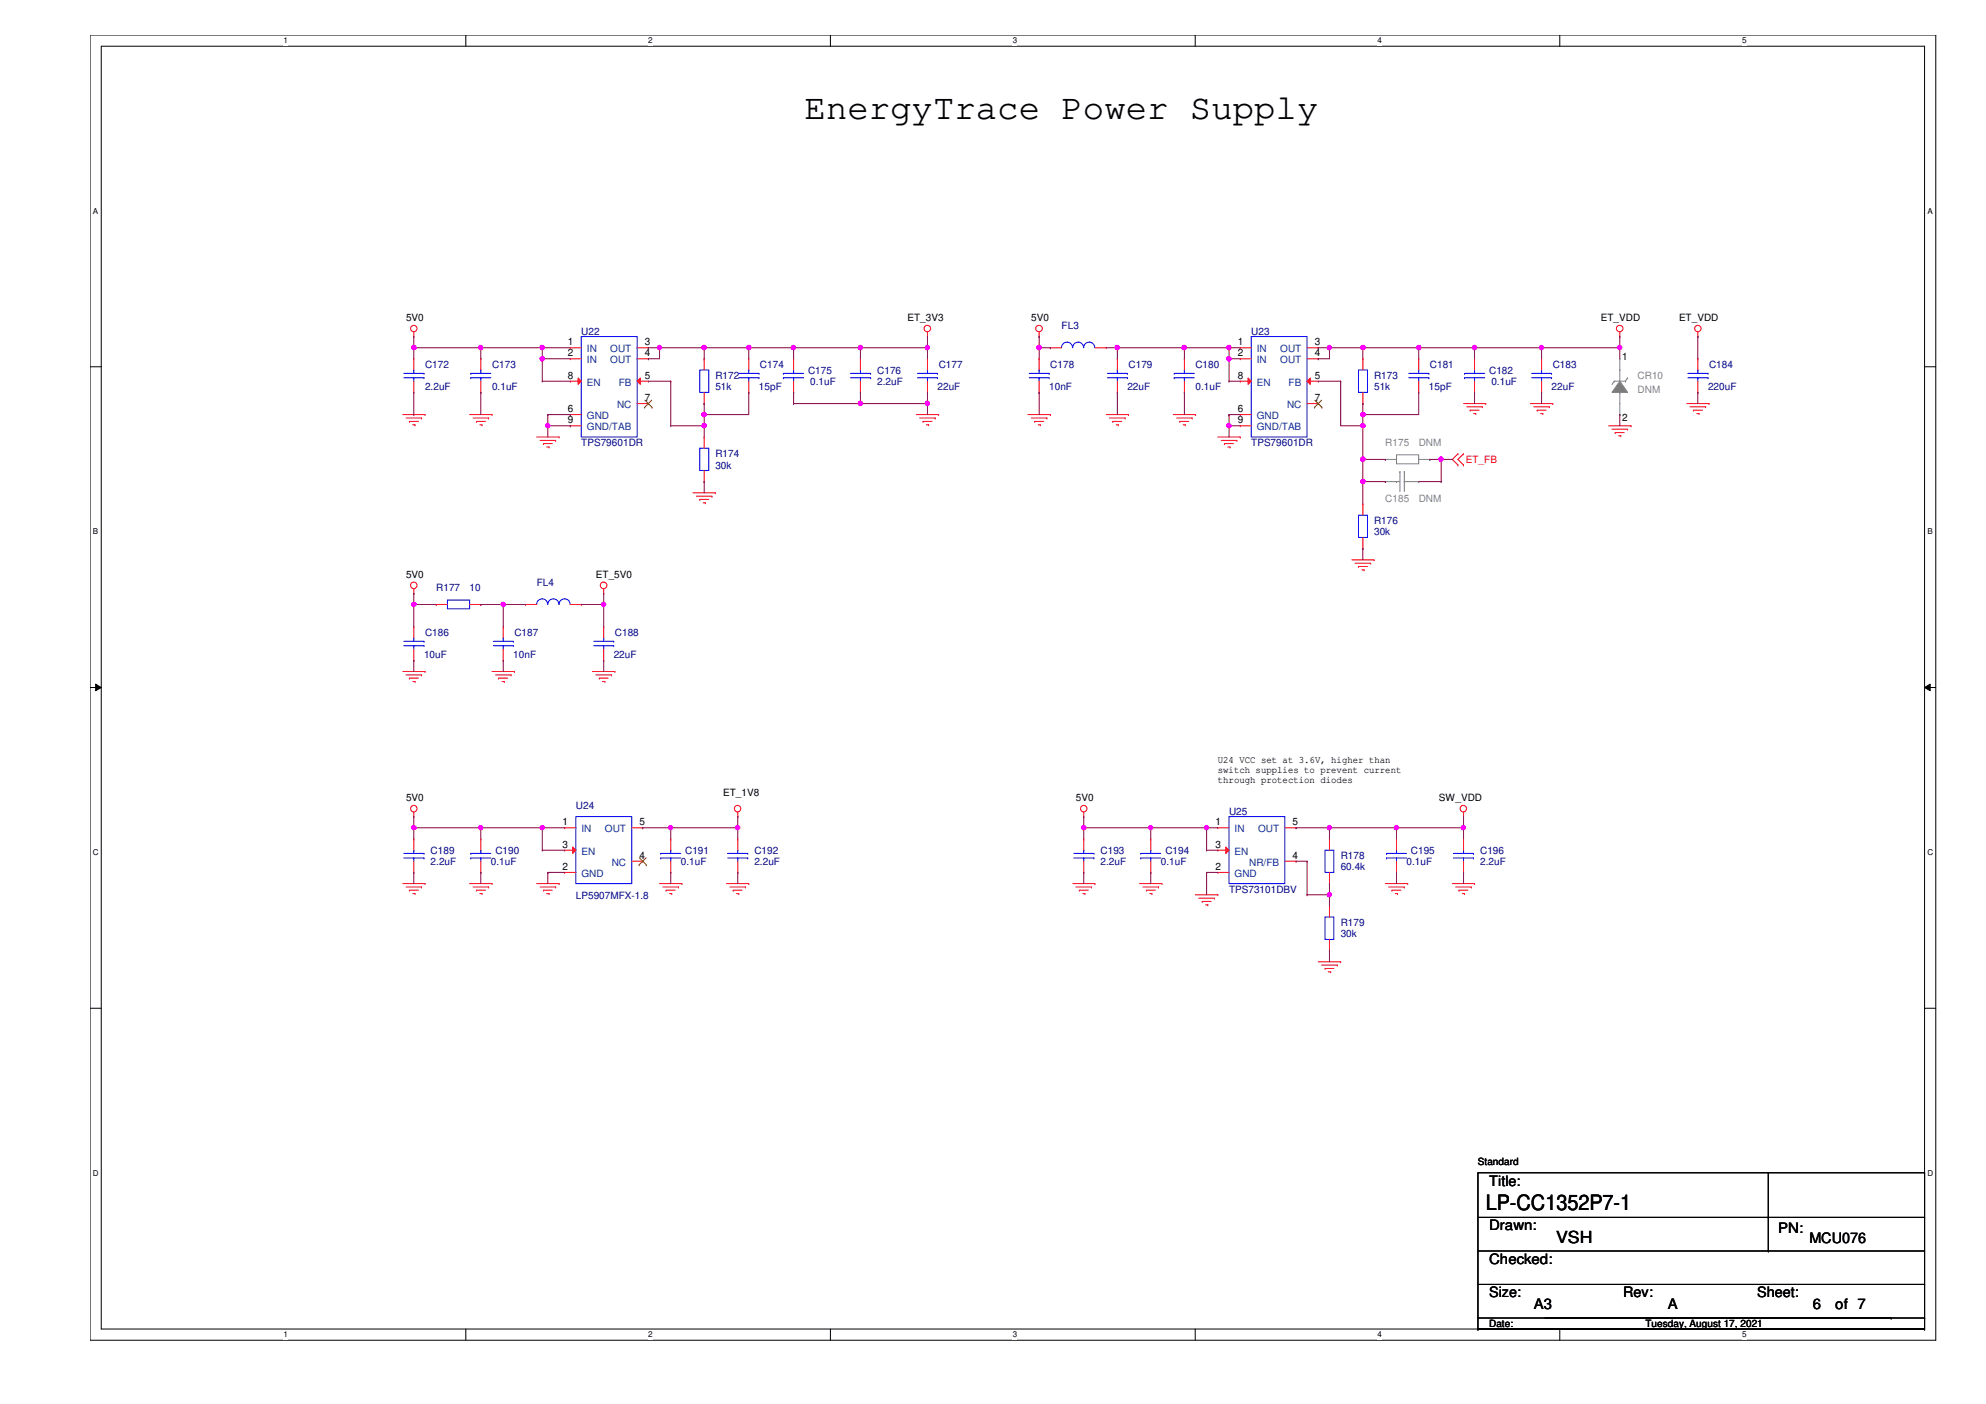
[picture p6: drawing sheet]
<svg xmlns="http://www.w3.org/2000/svg" width="420mm" height="297mm" viewBox="0 0 420 297" stroke-linecap="round" stroke-linejoin="round" font-family="sans-serif">
<path d="M19.1 7.4h390.4v276.1h-390.4zM21.4 9.8h385.8v271.4h-385.8z" fill="none" stroke="#000" stroke-width=".21"/>
<g fill="#fff">
<path d="M60 7.7h.9v1.9h-.9z"/>
<path d="M60 281.4h.9v1.9h-.9z"/>
</g>
<path d="M98.6 7.4v2.4M98.6 281.2v2.3" fill="none" stroke="#000" stroke-width=".21"/>
<g fill="#fff">
<path d="M137.1 7.7h.9v1.9h-.9z"/>
<path d="M137.1 281.4h.9v1.9h-.9z"/>
</g>
<path d="M175.7 7.4v2.4M175.7 281.2v2.3" fill="none" stroke="#000" stroke-width=".21"/>
<g fill="#fff">
<path d="M214.2 7.7h1v1.9h-1z"/>
<path d="M214.2 281.4h1v1.9h-1z"/>
</g>
<path d="M252.9 7.4v2.4M252.9 281.2v2.3" fill="none" stroke="#000" stroke-width=".21"/>
<g fill="#fff">
<path d="M291.4 7.7h1v1.9h-1z"/>
<path d="M291.4 281.4h1v1.9h-1z"/>
</g>
<path d="M330 7.4v2.4M330 281.2v2.3" fill="none" stroke="#000" stroke-width=".21"/>
<g fill="#fff">
<path d="M368.6 7.7h.9v1.9h-.9z"/>
<path d="M368.6 281.4h.9v1.9h-.9z"/>
<path d="M19.6 43.7h1.2v1.9h-1.2z"/>
<path d="M407.8 43.7h1.1v1.9h-1.1z"/>
<path d="M19.6 111.5h1.2v1.9h-1.2z"/>
<path d="M407.8 111.5h1.1v1.9h-1.1z"/>
</g>
<path d="M19.1 77.6h2.3M407.2 77.6h2.3" fill="none" stroke="#000" stroke-width=".21"/>
<g fill="#fff">
<path d="M19.6 179.4h1.3v1.9h-1.3z"/>
<path d="M407.8 179.4h1.2v1.9h-1.2z"/>
</g>
<path d="M19.1 145.5h2.3M20.2 144.7l1.2 .8-1.2 .6zM407.2 145.5l1.1-.8v1.4zM407.2 145.5h2.3" fill="none" stroke="#000" stroke-width=".21"/>
<path d="M20.2 144.7l1.2 .8-1.2 .6zM407.2 145.5l1.1-.8v1.4z" fill="#000"/>
<g fill="#fff">
<path d="M19.6 247.2h1.3v1.9h-1.3z"/>
<path d="M407.8 247.2h1.2v1.9h-1.2z"/>
</g>
<g fill="none" stroke="#000" stroke-width=".21">
<path d="M19.1 213.3h2.3M407.2 213.3h2.3M312.7 248.1h94.5v30.7h-94.5zM312.7 257.6h94.5M374.1 257.6h.1M374.1 248.1v16.6M407.2 257.6h.1M312.7 264.7h94.5M312.7 271.7h94.5M312.7 278.8v2.4M326.9 278.8h73.2M374.1 264.7h.1"/>
<path d="M400.1 278.8h.1M407.2 264.7h.1M407.2 271.7h.1M407.2 278.8h.1M407.2 278.8v2.4M312.7 281.2h.1M312.7 281.2h94.5M407.2 281.2h.1"/>
</g>
<g fill="none" stroke="#f00" stroke-width=".21">
<path d="M87.5 71.2h.1M87.5 70.2v1M196.2 71.2h.1M196.2 70.2v1M219.8 71.2h.1M219.8 70.2v1M288.3 75.9h.1M288.3 75.9v2.4M342.7 71.2h.1M342.7 70.2v1M359.2 71.2h.1M359.2 70.2v1"/>
<path d="M85.2 87.7h4.7M85.9 88.4h3.3M86.6 89.2h.1M86.6 89.2h1.9M87.3 89.9h.5M87.8 89.9h.1M89.2 88.4h.1M89.9 87.7h.1M99.4 87.7h4.7M100.1 88.4h3.3M100.8 89.2h.1M100.8 89.2h1.9"/>
<path d="M101.5 89.9h.5M102 89.9h.1M103.4 88.4h.1M104.1 87.7h.1M113.5 92.5h4.8M114.3 93.2h3.3M115 93.9h.1M115 93.9h1.8M115.7 94.6h.5M116.2 94.6h.1M117.6 93.2h.1M118.3 92.5h.1"/>
<path d="M193.8 87.7h4.8M194.6 88.4h3.3M195.3 89.2h.1M195.3 89.2h1.9M196 89.9h.5M196.5 89.9h.1M197.9 88.4h.1M198.6 87.7h.1M217.5 87.7h4.7M218.2 88.4h3.3M218.9 89.2h.1M218.9 89.2h1.9"/>
<path d="M219.6 89.9h.5M220.1 89.9h.1M221.5 88.4h.1M222.2 87.7h.1M234 87.7h4.8M234.7 88.4h3.3M235.4 89.2h.1M235.4 89.2h1.9M236.1 89.9h.5M236.6 89.9h.1M238 88.4h.1M238.8 87.7h.1"/>
<path d="M248.2 87.7h4.7M248.9 88.4h3.3M249.6 89.2h.1M249.6 89.2h1.9M250.3 89.9h.5M250.8 89.9h.1M252.2 88.4h.1M252.9 87.7h.1M257.6 92.5h4.8M258.4 93.2h3.3M259 93.9h.1M259 93.9h1.9"/>
<path d="M259.8 94.6h.4M260.2 94.6h.1M261.7 93.2h.1M262.4 92.5h.1M288.3 85.4h.1M288.3 83v2.4M308.4 96h.1M308.4 98.4h.1M308.4 96l-1.1 1.2 1.1 1.2M309.6 98.4h.1M309.6 96h.1M309.6 85.4h4.7"/>
<path d="M309.6 96l-1.2 1.2 1.2 1.2M310.3 86.1h3.3M311 86.8h.1M311 86.8h1.9M311.7 87.5h.5M312.2 87.5h.1M313.6 86.1h.1M314.3 85.4h.1M323.8 85.4h4.7M324.5 86.1h3.3M325.2 86.8h.1M325.2 86.8h1.9"/>
<path d="M325.9 87.5h.5M326.4 87.5h.1M327.8 86.1h.1M328.5 85.4h.1M340.3 90.1h4.8M341 90.8h3.3M341.7 91.5h.1M341.7 91.5h1.9M342.4 92.2h.5M342.9 92.2h.1M344.3 90.8h.1M345.1 90.1h.1"/>
<path d="M356.9 85.4h4.7M357.5 86.1h3.3M358.3 86.8h.1M358.3 86.8h1.9M359 87.5h.5M359.5 87.5h.1M360.8 86.1h.1M361.6 85.4h.1M146.6 104.3h4.7M147.3 105h3.3M148 105.7h.1M148 105.7h1.9"/>
<path d="M148.8 106.4h.4M149.2 106.4h.1M150.6 105h.1M151.3 104.3h.1M286 118.4h4.7M286.7 119.2h3.3M287.4 119.8h.1M287.4 119.8h1.9M290 119.2h.1M290.7 118.4h.1M87.5 125.5h.1M87.5 124.6v.9"/>
<path d="M111.2 127.9h.1M111.2 127.9h2.3M120.7 127.9h2.3M123 127.9h.1M127.7 125.5h.1M127.7 124.6v.9M288.1 120.6h.5M288.6 120.6h.1M85.2 142.1h4.7M85.9 142.8h3.3M86.6 143.5h.1M86.6 143.5h1.9"/>
<path d="M87.3 144.2h.5M87.8 144.2h.1M89.2 142.8h.1M89.9 142.1h.1M104.1 142.1h4.7M104.8 142.8h3.3M105.5 143.5h.1M105.5 143.5h1.9M106.2 144.2h.5M106.7 144.2h.1M108.1 142.8h.1M108.8 142.1h.1"/>
<path d="M125.3 142.1h4.8M126.1 142.8h3.3M126.8 143.5h.1M126.8 143.5h1.9M127.5 144.2h.5M128 144.2h.1M129.4 142.8h.1M130.1 142.1h.1M87.5 172.8h.1M87.5 171.8v1M156.1 172.8h.1M156.1 171.8v1"/>
<path d="M229.3 172.8h.1M229.3 171.8v1M309.6 172.8h.1M309.6 171.8v1M85.2 186.9h4.7M85.9 187.7h3.3M86.6 188.3h.1M86.6 188.3h1.9M87.3 189.1h.5M87.8 189.1h.1M89.2 187.7h.1M89.9 186.9h.1"/>
<path d="M99.4 186.9h4.7M100.1 187.7h3.3M100.8 188.3h.1M100.8 188.3h1.9M101.5 189.1h.5M102 189.1h.1M103.4 187.7h.1M104.1 186.9h.1M113.5 186.9h4.8M114.3 187.7h3.3M115 188.3h.1M115 188.3h1.8"/>
<path d="M115.7 189.1h.5M116.2 189.1h.1M117.6 187.7h.1M118.3 186.9h.1M139.5 186.9h4.8M140.3 187.7h3.3M140.9 188.3h.1M140.9 188.3h1.9M141.6 189.1h.5M142.1 189.1h.1M143.6 187.7h.1M144.3 186.9h.1"/>
<path d="M153.7 186.9h4.7M154.4 187.7h3.3M155.1 188.3h.1M155.1 188.3h1.9M155.8 189.1h.5M156.3 189.1h.1M157.7 187.7h.1M158.4 186.9h.1M226.9 186.9h4.7M227.6 187.7h3.3M228.3 188.3h.1M228.3 188.3h2"/>
<path d="M229.1 189.1h.4M229.5 189.1h.1M230.9 187.7h.1M231.6 186.9h.1M241.1 186.9h4.7M241.8 187.7h3.3M242.5 188.3h.1M242.5 188.3h1.9M243.2 189.1h.5M243.7 189.1h.1M245.1 187.7h.1M245.8 186.9h.1"/>
<path d="M252.9 189.3h4.7M253.6 190h3.3M254.3 190.7h.1M254.3 190.7h1.9M255.1 191.4h.4M255.5 191.4h.1M256.9 190h.1M257.6 189.3h.1M293.1 186.9h4.7M293.8 187.7h3.3M294.5 188.3h.1M294.5 188.3h1.9"/>
<path d="M295.2 189.1h.5M295.7 189.1h.1M297.1 187.7h.1M297.8 186.9h.1M307.3 186.9h4.7M308 187.7h3.3M308.7 188.3h.1M308.7 188.3h1.9M309.4 189.1h.4M309.8 189.1h.1M311.3 187.7h.1M312 186.9h.1"/>
<path d="M278.9 203.5h4.7M279.6 204.2h3.3M280.3 204.9h.1M280.3 204.9h1.9M281 205.6h.5M281.5 205.6h.1M282.9 204.2h.1M283.6 203.5h.1"/>
<circle cx="87.5" cy="69.5" r=".68"/>
<circle cx="196.2" cy="69.5" r=".69"/>
<circle cx="219.8" cy="69.5" r=".69"/>
<circle cx="342.7" cy="69.5" r=".69"/>
<circle cx="359.2" cy="69.5" r=".68"/>
<circle cx="87.5" cy="123.8" r=".68"/>
<circle cx="127.7" cy="123.8" r=".7"/>
<circle cx="87.5" cy="171.1" r=".68"/>
<circle cx="156" cy="171.1" r=".68"/>
<circle cx="229.3" cy="171.1" r=".68"/>
<circle cx="309.6" cy="171.1" r=".68"/>
</g>
<path d="M123 71.2h11.8v21.3h-11.8zM287.4 78.3h1.9v4.7h-1.9zM113.5 127.9a1.16 1.16 0 0 1 1.2-1.2 1.16 1.16 0 0 1 1.2 1.2M115.9 127.9a1.19 1.19 0 0 1 1.2-1.2 1.19 1.19 0 0 1 1.2 1.2 1.16 1.16 0 0 1 1.1-1.2 1.16 1.16 0 0 1 1.2 1.2" fill="none" stroke="#00f" stroke-width=".21"/>
<path d="M122.3 80l.7 .6-.7 .7z" fill="#f00"/>
<path d="M120.7 75.9h.1M120.7 75.9h2.3M122.3 80l.7 .6-.7 .7zM134.8 75.9h2.4M137.2 75.9h.1M120.7 80.6h.1M120.7 87.7h.1M120.7 90.1h.1M120.7 80.6h2.3M120.7 87.7h2.3M120.7 90.1h2.3" fill="none" stroke="#f00" stroke-width=".21"/>
<path d="M135.5 80v1.3l-.7-.7z" fill="#f00"/>
<g fill="none" stroke="#f00" stroke-width=".21">
<path d="M120.7 73.6h.1M120.7 73.6h2.3M134.8 73.6h2.4M135.5 80v1.3l-.7-.7zM137.2 73.6h.1M182 75.9h.1M182 75.9v2.4M300.1 75.9h.1M300.1 75.9v2.4M134.8 80.6h2.4M134.8 85.4h2.4M137.2 80.6h.1"/>
<path d="M137.2 85.4h.1M182 83h.1M182 80.6v2.4M300.1 83h.1M300.1 80.6v2.4M127.7 132.6h.1M127.7 139.7h.1M127.7 132.6v2.4M127.7 137.3v2.4M243.5 177.5h.1M243.5 177.5v2.4M257.6 175.1h.1"/>
<path d="M257.6 175.1h2.4M243.5 184.6h.1M243.5 182.2v2.4M257.6 184.6h.1M257.6 184.6h2.4"/>
</g>
<path d="M136.4 86.1h.1M136.4 84.7l1.5 1.4M137.9 84.7l-1.5 1.4M137.9 86.1h.1" fill="none" stroke="#804000" stroke-width=".21"/>
<g fill="none" stroke="#00f" stroke-width=".21">
<path d="M179.9 79.9h4.3M179.9 79h4.3M182 79.9h.1M182 78.3h.1M182 78.3v.7M182 79.9v.7M184.2 79.9h.1M184.2 79h.1M298 79.9h4.3M298 79h4.3M300.1 79.9h.1M300.1 78.3h.1"/>
<path d="M300.1 78.3v.7M300.1 79.9v.7M302.3 79.9h.1M302.3 79h.1M125.6 136.6h4.2M125.6 135.7h4.2M127.7 136.6h.1M127.7 135h.1M127.7 135v.7M127.7 136.6v.7M129.8 136.6h.1M129.8 135.7h.1"/>
<path d="M243.5 179.9h.1M243.5 179.9v.7M260 172.8h11.8v14.1h-11.8zM241.3 181.5h.1M241.3 180.6h.1M241.3 181.5h4.3M241.3 180.6h4.3M243.5 181.5h.1M243.5 181.5v.7"/>
</g>
<path d="M259.3 179.2l.7 .7-.7 .7z" fill="#f00"/>
<g fill="none" stroke="#f00" stroke-width=".21">
<path d="M196.2 75.9h.1M196.2 75.9v2.4M312 75.9h.1M312 75.9v2.4M196.2 83h.1M196.2 80.6v2.4M312 83h.1M312 80.6v2.4M87.5 177.5h.1M87.5 177.5v2.4M257.6 179.9h.1M257.6 179.9h2.4"/>
<path d="M259.3 179.2l.7 .7-.7 .7zM271.8 175.1h2.4M274.2 175.1h.1M281.3 177.5h.1M281.3 177.5v2.4M87.5 184.6h.1M87.5 182.2v2.4M271.8 182.2h2.4M274.2 182.2h.1M281.3 186.9h.1M281.3 184.6v2.3"/>
</g>
<g fill="none" stroke="#00f" stroke-width=".21">
<path d="M194.1 79.9h4.2M194.1 79h4.2M196.2 79.9h.1M196.2 78.3h.1M196.2 78.3v.7M196.2 79.9v.7M198.3 79.9h.1M198.3 79h.1M264.7 71.2h11.8v21.3h-11.8zM309.8 79.9h.1M309.8 79h.1M309.8 79.9h4.3"/>
<path d="M309.8 79h4.3M312 79.9h.1M312 78.3h.1M312 78.3v.7M312 79.9v.7M87.5 179.9h.1M87.5 179.9v.7M280.3 179.9h1.9v4.7h-1.9zM85.4 181.5h4.3M85.4 180.6h4.3M87.5 181.5h.1M87.5 181.5v.7"/>
<path d="M89.7 181.5h.1M89.7 180.6h.1"/>
</g>
<path d="M296.2 99.8h.1M296.2 99.8v4.2M297.1 99.8h.1M297.1 99.8v4.2M293.1 101.9h.1M293.1 101.9h3.1M295.4 101.9h.1M297.1 101.9h.1M297.1 101.9h3M300.1 101.9h.1" fill="none" stroke="#808080" stroke-width=".21"/>
<path d="M264 80l.7 .6-.7 .7z" fill="#f00"/>
<path d="M262.4 75.9h.1M262.4 75.9h2.3M264 80l.7 .6-.7 .7zM276.5 75.9h2.4M278.9 75.9h.1M262.4 80.6h.1M262.4 87.7h.1M262.4 90.1h.1M262.4 80.6h2.3M262.4 87.7h2.3M262.4 90.1h2.3" fill="none" stroke="#f00" stroke-width=".21"/>
<path d="M276.5 80.6l.7-.6v1.3z" fill="#f00"/>
<g fill="none" stroke="#f00" stroke-width=".21">
<path d="M87.5 75.9h.1M87.5 75.9v2.4M101.7 75.9h.1M101.7 75.9v2.4M262.4 73.6h.1M262.4 73.6h2.3M276.5 73.6h2.4M278.9 73.6h.1M326.1 75.9h.1M326.1 75.9v2.4M359.2 75.9h.1M359.2 75.9v2.4"/>
<path d="M87.5 83h.1M87.5 80.6v2.4M101.7 83h.1M101.7 80.6v2.4M149 92.5h.1M149 92.5v2.3M149 99.5v2.4M276.5 80.6l.7-.6v1.3zM276.5 80.6h2.4M276.5 85.4h2.4M278.9 80.6h.1M278.9 85.4h.1"/>
<path d="M326.1 83h.1M326.1 80.6v2.4M359.2 83h.1M359.2 80.6v2.4M149 101.9h.1M288.3 116.1h.1M288.3 106.6h.1M288.3 106.6v2.4M288.3 113.7v2.4M92.3 127.9h.1M92.3 127.9h2.4M99.4 127.9h2.3"/>
<path d="M101.7 127.9h.1M101.7 177.5h.1M101.7 177.5v2.4M141.9 177.5h.1M141.9 177.5v2.4M295.4 177.5h.1M295.4 177.5v2.4M309.6 177.5h.1M309.6 177.5v2.4M101.7 184.6h.1M101.7 182.2v2.4M141.9 184.6h.1"/>
<path d="M141.9 182.2v2.4M295.4 184.6h.1M295.4 182.2v2.4M309.6 184.6h.1M309.6 182.2v2.4"/>
</g>
<path d="M278.1 86.1h.1M278.2 84.7l1.5 1.4M279.6 84.7l-1.5 1.4M279.7 86.1h.1" fill="none" stroke="#804000" stroke-width=".21"/>
<g fill="none" stroke="#00f" stroke-width=".21">
<path d="M85.4 79.9h4.3M85.4 79h4.3M87.5 79.9h.1M87.5 78.3h.1M87.5 78.3v.7M87.5 79.9v.7M89.7 79.9h.1M89.7 79h.1M99.6 79.9h.1M99.6 79h.1M99.6 79.9h4.2M99.6 79h4.2"/>
<path d="M101.7 79.9h.1M101.7 78.3h.1M101.7 78.3v.7M101.7 79.9v.7M324 79.9h4.3M324 79h4.3M326.1 79.9h.1M326.1 78.3h.1M326.1 78.3v.7M326.1 79.9v.7M328.3 79.9h.1M328.3 79h.1"/>
<path d="M357.1 79.9h4.3M357.1 79h4.3M359.2 79.9h.1M359.2 78.3h.1M359.2 78.3v.7M359.2 79.9v.7M361.4 79.9h.1M361.4 79h.1M148 94.8h1.9v4.7h-1.9zM287.4 109h1.9v4.7h-1.9zM94.7 127h4.7v1.8h-4.7zM101.7 179.9h.1"/>
<path d="M101.7 179.9v.7M141.9 179.9h.1M141.9 179.9v.7M295.4 179.9h.1M295.4 179.9v.7M309.6 179.9h.1M309.6 179.9v.7M99.6 181.5h.1M99.6 180.6h.1M99.6 181.5h4.2M99.6 180.6h4.2M101.7 181.5h.1"/>
<path d="M101.7 181.5v.7M139.8 181.5h.1M139.8 180.6h.1M139.8 181.5h4.2M139.8 180.6h4.2M141.9 181.5h.1M141.9 181.5v.7M293.3 181.5h.1M293.3 180.6h.1M293.3 181.5h4.3M293.3 180.6h4.3M295.4 181.5h.1"/>
<path d="M295.4 181.5v.7M307.5 181.5h4.2M307.5 180.6h4.2M309.6 181.5h.1M309.6 181.5v.7M311.7 181.5h.1M311.7 180.6h.1"/>
</g>
<path d="M342.7 78.3h.1M342.7 78.3v2.3M344.3 79.9h.1M344.3 79.9l-.4 .7M341.5 80.6h.1M341.5 80.6l-.5 .8M341.5 80.6h2.4M342.7 83h.1M342.7 83v2.4M343.9 80.6h.1" fill="none" stroke="#808080" stroke-width=".21"/>
<path d="M342.7 80.6l1.6 2.4h-3.3z" fill-rule="evenodd" fill="#808080"/>
<path d="M342.7 75.9h.1M342.7 75.9v2.4M293.1 97.2h.1M293.1 97.2h2.3M295.4 96.2h4.7v1.9h-4.7zM300.1 97.2h2.4M302.5 97.2h.1M342.7 80.6l1.6 2.4h-3.3zM342.7 87.7h.1M342.7 85.4v2.3" fill="none" stroke="#808080" stroke-width=".21"/>
<g fill="none" stroke="#00f" stroke-width=".21">
<path d="M148 78.3h1.9v4.7h-1.9zM156.3 79.9h4.3M156.3 79h4.3M158.4 79.9h.1M158.4 78.3h.1M158.4 78.3v.7M158.4 79.9v.7M160.6 79.9h.1M160.6 79h.1M224.6 73.6a1.16 1.16 0 0 1 1.1-1.2 1.16 1.16 0 0 1 1.2 1.2M226.9 73.6a1.14 1.14 0 0 1 1.2-1.2 1.14 1.14 0 0 1 1.1 1.2M229.3 73.6a1.16 1.16 0 0 1 1.1-1.2 1.16 1.16 0 0 1 1.2 1.2"/>
<path d="M234.3 79.9h4.2M234.3 79h4.2M236.4 79.9h.1M236.4 78.3h.1M236.4 78.3v.7M236.4 79.9v.7M238.5 79.9h.1M238.5 79h.1M248.4 79.9h.1M248.4 79h.1M248.4 79.9h4.3M248.4 79h4.3"/>
<path d="M250.6 79.9h.1M250.6 78.3h.1M250.6 78.3v.7M250.6 79.9v.7M104.4 136.6h4.2M104.4 135.7h4.2M106.5 136.6h.1M106.5 135h.1M106.5 135v.7M106.5 136.6v.7M108.6 136.6h.1M108.6 135.7h.1"/>
<path d="M121.8 172.8h11.8v14.1h-11.8zM156.1 179.9h.1M156.1 179.9v.7M153.9 181.5h4.3M153.9 180.6h4.3M156.1 181.5h.1M156.1 181.5v.7M158.2 181.5h.1M158.2 180.6h.1M280.3 194h1.9v4.8h-1.9z"/>
</g>
<g fill="none" stroke="#f00" stroke-width=".21">
<path d="M149 75.9h.1M149 75.9v2.4M158.4 75.9h.1M158.4 75.9v2.4M222.2 73.6h.1M222.2 73.6h2.4M231.6 73.6h2.4M234 73.6h.1M236.4 75.9h.1M236.4 75.9v2.4M250.6 75.9h.1M250.6 75.9v2.4"/>
<path d="M149 85.4h.1M149 83v2.4M158.4 83h.1M158.4 80.6v2.4M236.4 83h.1M236.4 80.6v2.4M250.6 83h.1M250.6 80.6v2.4M106.5 132.6h.1M106.5 139.7h.1M106.5 132.6v2.4M106.5 137.3v2.4"/>
<path d="M119.5 175.1h.1M119.5 175.1h2.3M156.1 177.5h.1M156.1 177.5v2.4M156.1 184.6h.1M156.1 182.2v2.4M281.3 191.7h.1M281.3 191.7v2.3M281.3 198.8v2.3M281.3 201.1h.1"/>
</g>
<path d="M121.2 179.2l.6 .7-.6 .7z" fill="#f00"/>
<g fill="none" stroke="#f00" stroke-width=".21">
<path d="M167.9 75.9h.1M167.9 75.9v2.4M219.8 75.9h.1M219.8 75.9v2.4M167.9 83h.1M167.9 80.6v2.4M219.8 83h.1M219.8 80.6v2.4M87.5 132.6h.1M87.5 139.7h.1M87.5 132.6v2.4M87.5 137.3v2.4"/>
<path d="M119.5 179.9h.1M119.5 179.9h2.3M121.2 179.2l.6 .7-.6 .7zM133.6 175.1h2.4M136 175.1h.1M229.3 177.5h.1M229.3 177.5v2.4M119.5 184.6h.1M119.5 184.6h2.3M133.6 182.2h2.4M136 182.2h.1M229.3 184.6h.1"/>
<path d="M229.3 182.2v2.4"/>
</g>
<path d="M135.2 183h.1M135.3 181.5l1.4 1.5M136.7 181.5l-1.5 1.5M136.7 183h.1" fill="none" stroke="#804000" stroke-width=".21"/>
<g fill="none" stroke="#00f" stroke-width=".21">
<path d="M165.7 79.9h.1M165.7 79h.1M165.7 79.9h4.3M165.7 79h4.3M167.9 79.9h.1M167.9 78.3h.1M167.9 78.3v.7M167.9 79.9v.7M217.7 79.9h4.3M217.7 79h4.3M219.8 79.9h.1M219.8 78.3h.1"/>
<path d="M219.8 78.3v.7M219.8 79.9v.7M222 79.9h.1M222 79h.1M85.4 136.6h4.3M85.4 135.7h4.3M87.5 136.6h.1M87.5 135h.1M87.5 135v.7M87.5 136.6v.7M89.7 136.6h.1M89.7 135.7h.1"/>
<path d="M229.3 179.9h.1M229.3 179.9v.7M227.2 181.5h4.2M227.2 180.6h4.2M229.3 181.5h.1M229.3 181.5v.7M231.4 181.5h.1M231.4 180.6h.1"/>
</g>
<path d="M87.5 71.2h.1M87.5 73.6h.1M87.5 71.2v2.4M87.5 73.6h14.2M196.2 71.2h.1M196.2 71.2v2.4" fill="none" stroke="#800040" stroke-width=".21"/>
<circle cx="101.7" cy="73.5" r=".46" fill="#f0f"/>
<circle cx="101.7" cy="73.5" r=".46" fill="none" stroke="#f0f" stroke-width=".21"/>
<circle cx="87.5" cy="73.5" r=".47" fill="#f0f"/>
<circle cx="87.5" cy="73.5" r=".47" fill="none" stroke="#f0f" stroke-width=".21"/>
<path d="M87.5 73.6h.1M87.5 73.6v2.3M101.7 73.6h.1M101.7 73.6v2.3M101.7 73.6h19M114.7 73.6h.1" fill="none" stroke="#800040" stroke-width=".21"/>
<circle cx="114.7" cy="73.5" r=".46" fill="#f0f"/>
<circle cx="114.7" cy="73.5" r=".46" fill="none" stroke="#f0f" stroke-width=".21"/>
<path d="M114.7 73.6h.1M114.7 73.6v2.3M137.2 73.6h.1M137.2 73.6h11.8M139.5 73.6h.1M139.5 73.6v2.3" fill="none" stroke="#800040" stroke-width=".21"/>
<circle cx="148.9" cy="73.5" r=".46" fill="#f0f"/>
<circle cx="148.9" cy="73.5" r=".46" fill="none" stroke="#f0f" stroke-width=".21"/>
<circle cx="139.5" cy="73.5" r=".46" fill="#f0f"/>
<circle cx="139.5" cy="73.5" r=".46" fill="none" stroke="#f0f" stroke-width=".21"/>
<path d="M149 73.6h.1M149 73.6h18.9M149 73.6v2.3M158.4 73.6h.1M158.4 73.6v2.3" fill="none" stroke="#800040" stroke-width=".21"/>
<circle cx="167.8" cy="73.5" r=".47" fill="#f0f"/>
<circle cx="167.8" cy="73.5" r=".47" fill="none" stroke="#f0f" stroke-width=".21"/>
<circle cx="158.4" cy="73.5" r=".47" fill="#f0f"/>
<circle cx="158.4" cy="73.5" r=".47" fill="none" stroke="#f0f" stroke-width=".21"/>
<path d="M167.9 73.6h.1M167.9 73.6v2.3M167.9 73.6h28.3M182 73.6h.1" fill="none" stroke="#800040" stroke-width=".21"/>
<circle cx="196.2" cy="73.5" r=".46" fill="#f0f"/>
<circle cx="196.2" cy="73.5" r=".46" fill="none" stroke="#f0f" stroke-width=".21"/>
<circle cx="182" cy="73.5" r=".47" fill="#f0f"/>
<circle cx="182" cy="73.5" r=".47" fill="none" stroke="#f0f" stroke-width=".21"/>
<path d="M114.7 75.9h.1M114.7 75.9h6M182 73.6h.1M182 73.6v2.3M196.2 73.6h.1M196.2 73.6v2.3M342.7 71.2h.1M342.7 71.2v2.4" fill="none" stroke="#800040" stroke-width=".21"/>
<circle cx="114.7" cy="75.9" r=".46" fill="#f0f"/>
<circle cx="114.7" cy="75.9" r=".46" fill="none" stroke="#f0f" stroke-width=".21"/>
<path d="M114.7 75.9h.1M114.7 75.9v4.7M137.2 75.9h.1M137.2 75.9h2.3M234 73.6h2.4M236.4 73.6h.1M236.4 73.6v2.3M250.6 73.6h.1M250.6 73.6h9.4M250.6 73.6v2.3" fill="none" stroke="#800040" stroke-width=".21"/>
<circle cx="260" cy="73.5" r=".46" fill="#f0f"/>
<circle cx="260" cy="73.5" r=".46" fill="none" stroke="#f0f" stroke-width=".21"/>
<path d="M260 73.6h.1M260 73.6v2.3M260 73.6h2.4M278.9 73.6h.1M278.9 73.6h9.4M281.3 73.6h.1" fill="none" stroke="#800040" stroke-width=".21"/>
<circle cx="281.2" cy="73.5" r=".46" fill="#f0f"/>
<circle cx="281.2" cy="73.5" r=".46" fill="none" stroke="#f0f" stroke-width=".21"/>
<path d="M281.3 73.6h.1M281.3 73.6v2.3M288.3 73.6h.1M288.3 73.6v2.3M288.3 73.6h11.8" fill="none" stroke="#800040" stroke-width=".21"/>
<circle cx="300.1" cy="73.5" r=".47" fill="#f0f"/>
<circle cx="300.1" cy="73.5" r=".47" fill="none" stroke="#f0f" stroke-width=".21"/>
<circle cx="288.3" cy="73.5" r=".47" fill="#f0f"/>
<circle cx="288.3" cy="73.5" r=".47" fill="none" stroke="#f0f" stroke-width=".21"/>
<path d="M300.1 73.6h.1M300.1 73.6v2.3M300.1 73.6h26M312 73.6h.1M326.1 73.6h.1" fill="none" stroke="#800040" stroke-width=".21"/>
<circle cx="311.9" cy="73.5" r=".47" fill="#f0f"/>
<circle cx="311.9" cy="73.5" r=".47" fill="none" stroke="#f0f" stroke-width=".21"/>
<circle cx="326.1" cy="73.5" r=".46" fill="#f0f"/>
<circle cx="326.1" cy="73.5" r=".46" fill="none" stroke="#f0f" stroke-width=".21"/>
<path d="M326.1 73.6h.1M326.1 73.6h16.6" fill="none" stroke="#800040" stroke-width=".21"/>
<circle cx="342.6" cy="73.5" r=".46" fill="#f0f"/>
<circle cx="342.6" cy="73.5" r=".46" fill="none" stroke="#f0f" stroke-width=".21"/>
<path d="M260 75.9h.1M260 75.9h2.4M260 75.9v4.7M326.1 73.6h.1M326.1 73.6v2.3M342.7 73.6h.1M342.7 73.6v2.3" fill="none" stroke="#800040" stroke-width=".21"/>
<circle cx="260" cy="75.9" r=".46" fill="#f0f"/>
<circle cx="260" cy="75.9" r=".46" fill="none" stroke="#f0f" stroke-width=".21"/>
<g fill="none" stroke="#800040" stroke-width=".21">
<path d="M278.9 75.9h.1M278.9 75.9h2.4M87.5 87.7h.1M87.5 83v4.7M101.7 83h.1M101.7 83v4.7M114.7 80.6h.1M114.7 80.6h6M137.2 80.6h4.7M141.9 80.6h.1M141.9 80.6v9.5M149 85.4h.1"/>
<path d="M149 85.4v2.3M158.4 83h.1M158.4 83v4.7M167.9 83h.1M167.9 85.4h.1M167.9 83v2.4M182 83h.1M182 85.4h.1M182 83v2.4M196.2 83h.1M196.2 83v2.4h-28.3M260 80.6h.1"/>
<path d="M260 80.6h2.4M278.9 80.6h4.7M283.6 80.6h.1M283.6 80.6v9.5"/>
</g>
<circle cx="196.2" cy="85.3" r=".46" fill="#f0f"/>
<circle cx="196.2" cy="85.3" r=".46" fill="none" stroke="#f0f" stroke-width=".21"/>
<circle cx="182" cy="85.3" r=".47" fill="#f0f"/>
<circle cx="182" cy="85.3" r=".47" fill="none" stroke="#f0f" stroke-width=".21"/>
<g fill="none" stroke="#800040" stroke-width=".21">
<path d="M115.9 87.7h.1M115.9 87.7h4.8M115.9 87.7v2.4M120.7 87.7h.1M149 87.7h.1M149 87.7h9.4M149 87.7v2.4M196.2 85.4h.1M196.2 85.4v2.3M236.4 83h.1M236.4 83v4.7M250.6 83h.1"/>
<path d="M250.6 83v4.7M300.1 83h.1M300.1 83v4.7M326.1 83h.1M326.1 83v2.4"/>
</g>
<circle cx="148.9" cy="87.7" r=".46" fill="#f0f"/>
<circle cx="148.9" cy="87.7" r=".46" fill="none" stroke="#f0f" stroke-width=".21"/>
<path d="M115.9 90.1h4.8M120.7 90.1h.1M288.3 85.4h.1M288.3 85.4v2.3" fill="none" stroke="#800040" stroke-width=".21"/>
<circle cx="115.9" cy="90.1" r=".45" fill="#f0f"/>
<circle cx="115.9" cy="90.1" r=".45" fill="none" stroke="#f0f" stroke-width=".21"/>
<path d="M115.9 90.1h.1M115.9 90.1v2.4M141.9 90.1h.1M141.9 90.1h7.1" fill="none" stroke="#800040" stroke-width=".21"/>
<circle cx="148.9" cy="90.1" r=".45" fill="#f0f"/>
<circle cx="148.9" cy="90.1" r=".45" fill="none" stroke="#f0f" stroke-width=".21"/>
<path d="M149 90.1h.1M149 90.1v2.4M260 87.7h.1M260 87.7v2.4M260 87.7h2.4M288.3 87.7h.1M288.3 87.7h11.8" fill="none" stroke="#800040" stroke-width=".21"/>
<circle cx="288.3" cy="87.7" r=".47" fill="#f0f"/>
<circle cx="288.3" cy="87.7" r=".47" fill="none" stroke="#f0f" stroke-width=".21"/>
<path d="M260 90.1h.1M260 90.1h2.4M288.3 87.7h.1M288.3 87.7v2.4M342.7 87.7h.1M342.7 87.7v2.4" fill="none" stroke="#800040" stroke-width=".21"/>
<circle cx="260" cy="90.1" r=".45" fill="#f0f"/>
<circle cx="260" cy="90.1" r=".45" fill="none" stroke="#f0f" stroke-width=".21"/>
<path d="M260 90.1h.1M260 90.1v2.4M283.6 90.1h4.7M288.3 90.1h.1M288.3 90.1v7.1" fill="none" stroke="#800040" stroke-width=".21"/>
<circle cx="288.3" cy="90.1" r=".46" fill="#f0f"/>
<circle cx="288.3" cy="90.1" r=".46" fill="none" stroke="#f0f" stroke-width=".21"/>
<path d="M288.3 97.2h.1M288.3 97.2v4.7M288.3 97.2h4.8M293.1 97.2h.1" fill="none" stroke="#800040" stroke-width=".21"/>
<circle cx="288.3" cy="97.1" r=".47" fill="#f0f"/>
<circle cx="288.3" cy="97.1" r=".47" fill="none" stroke="#f0f" stroke-width=".21"/>
<path d="M302.5 97.2h.1M302.5 97.2h2.4M304.9 97.2h.1M304.9 97.2v4.7" fill="none" stroke="#800040" stroke-width=".21"/>
<circle cx="304.8" cy="97.1" r=".46" fill="#f0f"/>
<circle cx="304.8" cy="97.1" r=".46" fill="none" stroke="#f0f" stroke-width=".21"/>
<path d="M304.9 97.2h.1M304.9 97.2h2.4M149 101.9h.1M149 101.9v2.4M288.3 101.9h.1M288.3 101.9v4.7M288.3 101.9h4.8M293.1 101.9h.1" fill="none" stroke="#800040" stroke-width=".21"/>
<circle cx="288.3" cy="101.9" r=".46" fill="#f0f"/>
<circle cx="288.3" cy="101.9" r=".46" fill="none" stroke="#f0f" stroke-width=".21"/>
<path d="M288.3 116.1h.1M288.3 116.1v2.3M300.1 101.9h4.8M304.9 101.9h.1M87.5 125.5h.1M87.5 127.9h.1M87.5 125.5v7.1M87.5 127.9h4.8M127.7 125.5h.1M127.7 125.5v2.4" fill="none" stroke="#800040" stroke-width=".21"/>
<circle cx="87.5" cy="127.9" r=".46" fill="#f0f"/>
<circle cx="87.5" cy="127.9" r=".46" fill="none" stroke="#f0f" stroke-width=".21"/>
<path d="M101.7 127.9h.1M101.7 127.9h4.8M123 127.9h4.7M127.7 127.9h.1M127.7 127.9v4.7" fill="none" stroke="#800040" stroke-width=".21"/>
<circle cx="127.7" cy="127.9" r=".45" fill="#f0f"/>
<circle cx="127.7" cy="127.9" r=".45" fill="none" stroke="#f0f" stroke-width=".21"/>
<g fill="none" stroke="#800040" stroke-width=".21">
<path d="M87.5 139.7h.1M87.5 139.7v2.4M106.5 139.7h.1M106.5 139.7v2.4M127.7 139.7h.1M127.7 139.7v2.4M87.5 172.8h.1M87.5 175.1h.1M87.5 172.8v4.7M87.5 175.1h14.2M156.1 172.8h.1M156.1 172.8v2.3"/>
<path d="M229.3 172.8h.1M229.3 172.8v2.3M309.6 172.8h.1M309.6 172.8v2.3"/>
</g>
<circle cx="101.7" cy="175.1" r=".45" fill="#f0f"/>
<circle cx="101.7" cy="175.1" r=".45" fill="none" stroke="#f0f" stroke-width=".21"/>
<circle cx="87.5" cy="175.1" r=".46" fill="#f0f"/>
<circle cx="87.5" cy="175.1" r=".46" fill="none" stroke="#f0f" stroke-width=".21"/>
<path d="M101.7 175.1h.1M101.7 175.1v2.4M101.7 175.1h17.8M114.7 175.1h.1" fill="none" stroke="#800040" stroke-width=".21"/>
<circle cx="114.7" cy="175.1" r=".45" fill="#f0f"/>
<circle cx="114.7" cy="175.1" r=".45" fill="none" stroke="#f0f" stroke-width=".21"/>
<path d="M114.7 175.1h.1M114.7 175.1v4.8M136 175.1h.1M136 175.1h20.1M141.9 175.1h.1" fill="none" stroke="#800040" stroke-width=".21"/>
<circle cx="156" cy="175.1" r=".46" fill="#f0f"/>
<circle cx="156" cy="175.1" r=".46" fill="none" stroke="#f0f" stroke-width=".21"/>
<circle cx="141.9" cy="175.1" r=".45" fill="#f0f"/>
<circle cx="141.9" cy="175.1" r=".45" fill="none" stroke="#f0f" stroke-width=".21"/>
<path d="M141.9 175.1h.1M141.9 175.1v2.4M156.1 175.1h.1M156.1 175.1v2.4M229.3 175.1h.1M229.3 175.1v2.4M229.3 175.1h14.2" fill="none" stroke="#800040" stroke-width=".21"/>
<circle cx="243.4" cy="175.1" r=".45" fill="#f0f"/>
<circle cx="243.4" cy="175.1" r=".45" fill="none" stroke="#f0f" stroke-width=".21"/>
<circle cx="229.3" cy="175.1" r=".46" fill="#f0f"/>
<circle cx="229.3" cy="175.1" r=".46" fill="none" stroke="#f0f" stroke-width=".21"/>
<path d="M243.5 175.1h.1M243.5 175.1h14.1M243.5 175.1v2.4M255.3 175.1h.1" fill="none" stroke="#800040" stroke-width=".21"/>
<circle cx="255.2" cy="175.1" r=".45" fill="#f0f"/>
<circle cx="255.2" cy="175.1" r=".45" fill="none" stroke="#f0f" stroke-width=".21"/>
<path d="M255.3 175.1h.1M255.3 175.1v4.8M274.2 175.1h.1M274.2 175.1h21.2M281.3 175.1h.1" fill="none" stroke="#800040" stroke-width=".21"/>
<circle cx="295.4" cy="175.1" r=".45" fill="#f0f"/>
<circle cx="295.4" cy="175.1" r=".45" fill="none" stroke="#f0f" stroke-width=".21"/>
<circle cx="281.2" cy="175.1" r=".45" fill="#f0f"/>
<circle cx="281.2" cy="175.1" r=".45" fill="none" stroke="#f0f" stroke-width=".21"/>
<path d="M281.3 175.1h.1M281.3 175.1v2.4M295.4 175.1h.1M295.4 175.1v2.4M295.4 175.1h14.2" fill="none" stroke="#800040" stroke-width=".21"/>
<circle cx="309.6" cy="175.1" r=".46" fill="#f0f"/>
<circle cx="309.6" cy="175.1" r=".46" fill="none" stroke="#f0f" stroke-width=".21"/>
<g fill="none" stroke="#800040" stroke-width=".21">
<path d="M114.7 179.9h.1M114.7 179.9h4.8M255.3 179.9h.1M255.3 179.9h2.3M309.6 175.1h.1M309.6 175.1v2.4M87.5 184.6h.1M87.5 184.6v2.3M101.7 184.6h.1M101.7 184.6v2.3M115.9 184.6h.1M115.9 184.6v2.3"/>
<path d="M115.9 184.6h3.6M141.9 184.6h.1M141.9 184.6v2.3M156.1 184.6h.1M156.1 184.6v2.3M229.3 184.6h.1M229.3 184.6v2.3M243.5 184.6h.1M243.5 184.6v2.3M255.3 184.6h.1M255.3 184.6h2.3M255.3 184.6v4.7"/>
<path d="M274.2 182.2h.1M274.2 182.2h2.3M276.5 182.2h.1M276.5 182.2v7.1M281.3 186.9h.1M281.3 186.9v2.4M295.4 184.6h.1M295.4 184.6v2.3M309.6 184.6h.1M309.6 184.6v2.3"/>
</g>
<circle cx="281.2" cy="189.3" r=".45" fill="#f0f"/>
<circle cx="281.2" cy="189.3" r=".45" fill="none" stroke="#f0f" stroke-width=".21"/>
<path d="M219.8 73.6h2.4M222.2 73.6h.1M359.2 71.2h.1M359.2 71.2v4.7M359.2 83h.1M359.2 83v2.4M276.5 189.3h.1M276.5 189.3h4.8M281.3 189.3h.1M281.3 189.3v2.4M281.3 201.1h.1M281.3 201.1v2.4" fill="none" stroke="#800040" stroke-width=".21"/>
<circle cx="219.8" cy="73.5" r=".46" fill="#f0f"/>
<circle cx="219.8" cy="73.5" r=".46" fill="none" stroke="#f0f" stroke-width=".21"/>
<path d="M219.8 71.2h.1M219.8 71.2v2.4M106.5 127.9h.1M106.5 127.9v4.7" fill="none" stroke="#800040" stroke-width=".21"/>
<circle cx="106.4" cy="127.9" r=".45" fill="#f0f"/>
<circle cx="106.4" cy="127.9" r=".45" fill="none" stroke="#f0f" stroke-width=".21"/>
<path d="M219.8 73.6h.1M219.8 73.6v2.3M236.4 73.6h14.2M250.6 73.6h.1M219.8 83h.1M219.8 83v4.7M106.5 127.9h.1M106.5 127.9h4.7" fill="none" stroke="#800040" stroke-width=".21"/>
<circle cx="236.3" cy="73.5" r=".46" fill="#f0f"/>
<circle cx="236.3" cy="73.5" r=".46" fill="none" stroke="#f0f" stroke-width=".21"/>
<circle cx="250.5" cy="73.5" r=".47" fill="#f0f"/>
<circle cx="250.5" cy="73.5" r=".47" fill="none" stroke="#f0f" stroke-width=".21"/>
<path d="M312 73.6h.1M312 73.6v2.3M312 83h.1M312 83v2.4" fill="none" stroke="#800040" stroke-width=".21"/>
<circle cx="101.7" cy="73.5" r=".46" fill="#f0f"/>
<circle cx="101.7" cy="73.5" r=".46" fill="none" stroke="#f0f" stroke-width=".21"/>
<circle cx="87.5" cy="73.5" r=".47" fill="#f0f"/>
<circle cx="87.5" cy="73.5" r=".47" fill="none" stroke="#f0f" stroke-width=".21"/>
<circle cx="114.7" cy="73.5" r=".46" fill="#f0f"/>
<circle cx="114.7" cy="73.5" r=".46" fill="none" stroke="#f0f" stroke-width=".21"/>
<circle cx="148.9" cy="73.5" r=".46" fill="#f0f"/>
<circle cx="148.9" cy="73.5" r=".46" fill="none" stroke="#f0f" stroke-width=".21"/>
<circle cx="139.5" cy="73.5" r=".46" fill="#f0f"/>
<circle cx="139.5" cy="73.5" r=".46" fill="none" stroke="#f0f" stroke-width=".21"/>
<circle cx="167.8" cy="73.5" r=".47" fill="#f0f"/>
<circle cx="167.8" cy="73.5" r=".47" fill="none" stroke="#f0f" stroke-width=".21"/>
<circle cx="158.4" cy="73.5" r=".47" fill="#f0f"/>
<circle cx="158.4" cy="73.5" r=".47" fill="none" stroke="#f0f" stroke-width=".21"/>
<circle cx="196.2" cy="73.5" r=".46" fill="#f0f"/>
<circle cx="196.2" cy="73.5" r=".46" fill="none" stroke="#f0f" stroke-width=".21"/>
<circle cx="182" cy="73.5" r=".47" fill="#f0f"/>
<circle cx="182" cy="73.5" r=".47" fill="none" stroke="#f0f" stroke-width=".21"/>
<circle cx="114.7" cy="75.9" r=".46" fill="#f0f"/>
<circle cx="114.7" cy="75.9" r=".46" fill="none" stroke="#f0f" stroke-width=".21"/>
<circle cx="260" cy="73.5" r=".46" fill="#f0f"/>
<circle cx="260" cy="73.5" r=".46" fill="none" stroke="#f0f" stroke-width=".21"/>
<circle cx="281.2" cy="73.5" r=".46" fill="#f0f"/>
<circle cx="281.2" cy="73.5" r=".46" fill="none" stroke="#f0f" stroke-width=".21"/>
<circle cx="300.1" cy="73.5" r=".47" fill="#f0f"/>
<circle cx="300.1" cy="73.5" r=".47" fill="none" stroke="#f0f" stroke-width=".21"/>
<circle cx="288.3" cy="73.5" r=".47" fill="#f0f"/>
<circle cx="288.3" cy="73.5" r=".47" fill="none" stroke="#f0f" stroke-width=".21"/>
<circle cx="311.9" cy="73.5" r=".47" fill="#f0f"/>
<circle cx="311.9" cy="73.5" r=".47" fill="none" stroke="#f0f" stroke-width=".21"/>
<circle cx="326.1" cy="73.5" r=".46" fill="#f0f"/>
<circle cx="326.1" cy="73.5" r=".46" fill="none" stroke="#f0f" stroke-width=".21"/>
<circle cx="342.6" cy="73.5" r=".46" fill="#f0f"/>
<circle cx="342.6" cy="73.5" r=".46" fill="none" stroke="#f0f" stroke-width=".21"/>
<circle cx="260" cy="75.9" r=".46" fill="#f0f"/>
<circle cx="260" cy="75.9" r=".46" fill="none" stroke="#f0f" stroke-width=".21"/>
<circle cx="196.2" cy="85.3" r=".46" fill="#f0f"/>
<circle cx="196.2" cy="85.3" r=".46" fill="none" stroke="#f0f" stroke-width=".21"/>
<circle cx="182" cy="85.3" r=".47" fill="#f0f"/>
<circle cx="182" cy="85.3" r=".47" fill="none" stroke="#f0f" stroke-width=".21"/>
<circle cx="148.9" cy="87.7" r=".46" fill="#f0f"/>
<circle cx="148.9" cy="87.7" r=".46" fill="none" stroke="#f0f" stroke-width=".21"/>
<circle cx="115.9" cy="90.1" r=".45" fill="#f0f"/>
<circle cx="115.9" cy="90.1" r=".45" fill="none" stroke="#f0f" stroke-width=".21"/>
<circle cx="148.9" cy="90.1" r=".45" fill="#f0f"/>
<circle cx="148.9" cy="90.1" r=".45" fill="none" stroke="#f0f" stroke-width=".21"/>
<circle cx="288.3" cy="87.7" r=".47" fill="#f0f"/>
<circle cx="288.3" cy="87.7" r=".47" fill="none" stroke="#f0f" stroke-width=".21"/>
<circle cx="260" cy="90.1" r=".45" fill="#f0f"/>
<circle cx="260" cy="90.1" r=".45" fill="none" stroke="#f0f" stroke-width=".21"/>
<circle cx="288.3" cy="90.1" r=".46" fill="#f0f"/>
<circle cx="288.3" cy="90.1" r=".46" fill="none" stroke="#f0f" stroke-width=".21"/>
<circle cx="288.3" cy="97.1" r=".47" fill="#f0f"/>
<circle cx="288.3" cy="97.1" r=".47" fill="none" stroke="#f0f" stroke-width=".21"/>
<circle cx="304.8" cy="97.1" r=".46" fill="#f0f"/>
<circle cx="304.8" cy="97.1" r=".46" fill="none" stroke="#f0f" stroke-width=".21"/>
<circle cx="288.3" cy="101.9" r=".46" fill="#f0f"/>
<circle cx="288.3" cy="101.9" r=".46" fill="none" stroke="#f0f" stroke-width=".21"/>
<circle cx="87.5" cy="127.9" r=".46" fill="#f0f"/>
<circle cx="87.5" cy="127.9" r=".46" fill="none" stroke="#f0f" stroke-width=".21"/>
<circle cx="127.7" cy="127.9" r=".45" fill="#f0f"/>
<circle cx="127.7" cy="127.9" r=".45" fill="none" stroke="#f0f" stroke-width=".21"/>
<circle cx="101.7" cy="175.1" r=".45" fill="#f0f"/>
<circle cx="101.7" cy="175.1" r=".45" fill="none" stroke="#f0f" stroke-width=".21"/>
<circle cx="87.5" cy="175.1" r=".46" fill="#f0f"/>
<circle cx="87.5" cy="175.1" r=".46" fill="none" stroke="#f0f" stroke-width=".21"/>
<circle cx="114.7" cy="175.1" r=".45" fill="#f0f"/>
<circle cx="114.7" cy="175.1" r=".45" fill="none" stroke="#f0f" stroke-width=".21"/>
<circle cx="156" cy="175.1" r=".46" fill="#f0f"/>
<circle cx="156" cy="175.1" r=".46" fill="none" stroke="#f0f" stroke-width=".21"/>
<circle cx="141.9" cy="175.1" r=".45" fill="#f0f"/>
<circle cx="141.9" cy="175.1" r=".45" fill="none" stroke="#f0f" stroke-width=".21"/>
<circle cx="243.4" cy="175.1" r=".45" fill="#f0f"/>
<circle cx="243.4" cy="175.1" r=".45" fill="none" stroke="#f0f" stroke-width=".21"/>
<circle cx="229.3" cy="175.1" r=".46" fill="#f0f"/>
<circle cx="229.3" cy="175.1" r=".46" fill="none" stroke="#f0f" stroke-width=".21"/>
<circle cx="255.2" cy="175.1" r=".45" fill="#f0f"/>
<circle cx="255.2" cy="175.1" r=".45" fill="none" stroke="#f0f" stroke-width=".21"/>
<circle cx="295.4" cy="175.1" r=".45" fill="#f0f"/>
<circle cx="295.4" cy="175.1" r=".45" fill="none" stroke="#f0f" stroke-width=".21"/>
<circle cx="281.2" cy="175.1" r=".45" fill="#f0f"/>
<circle cx="281.2" cy="175.1" r=".45" fill="none" stroke="#f0f" stroke-width=".21"/>
<circle cx="309.6" cy="175.1" r=".46" fill="#f0f"/>
<circle cx="309.6" cy="175.1" r=".46" fill="none" stroke="#f0f" stroke-width=".21"/>
<circle cx="281.2" cy="189.3" r=".45" fill="#f0f"/>
<circle cx="281.2" cy="189.3" r=".45" fill="none" stroke="#f0f" stroke-width=".21"/>
<circle cx="219.8" cy="73.5" r=".46" fill="#f0f"/>
<circle cx="219.8" cy="73.5" r=".46" fill="none" stroke="#f0f" stroke-width=".21"/>
<circle cx="106.4" cy="127.9" r=".45" fill="#f0f"/>
<circle cx="106.4" cy="127.9" r=".45" fill="none" stroke="#f0f" stroke-width=".21"/>
<circle cx="236.3" cy="73.5" r=".46" fill="#f0f"/>
<circle cx="236.3" cy="73.5" r=".46" fill="none" stroke="#f0f" stroke-width=".21"/>
<circle cx="250.5" cy="73.5" r=".47" fill="#f0f"/>
<circle cx="250.5" cy="73.5" r=".47" fill="none" stroke="#f0f" stroke-width=".21"/>
<text font-size="7.5" x="170.2" y="25.2">EnergyTrace Power Supply</text>
<text font-size="4.5" x="314.3" y="256">LP-CC1352P7-1</text>
<text font-size="3.5" x="329.2" y="263.1">VSH</text>
<g font-size="3">
<text x="315" y="250.9">Title:</text>
<text x="315" y="260.3">Drawn:</text>
<text x="376.2" y="260.8">PN:</text>
<text x="382.8" y="262.9">MCU076</text>
<text x="315" y="267.4">Checked:</text>
<text x="315" y="274.5">Size:</text>
<text x="343.4" y="274.5">Rev:</text>
<text x="371.7" y="274.5">Sheet:</text>
<text x="324.5" y="276.9">A3</text>
<text x="352.8" y="276.9">A</text>
<text x="383.5" y="276.9">6</text>
<text x="388.3" y="276.9">of 7</text>
</g>
<g font-size="2.1">
<text x="85.9" y="67.9">5V0</text>
<text x="192" y="67.9">ET_3V3</text>
<text x="218.2" y="67.9">5V0</text>
<text x="338.7" y="67.9">ET_VDD</text>
<text x="355.2" y="67.9">ET_VDD</text>
<text x="120.1" y="75.4">2</text>
<text x="120.1" y="73.1">1</text>
<text x="136.4" y="75.4">4</text>
<text x="136.4" y="73.1">3</text>
<text x="261.9" y="75.4">2</text>
<text x="261.9" y="73.1">1</text>
<text x="278.2" y="75.4">4</text>
<text x="278.2" y="73.1">3</text>
<text x="343.2" y="76.2">1</text>
<text x="120.1" y="80.1">8</text>
<text x="136.4" y="80.1">5</text>
<text x="261.9" y="80.1">8</text>
<text x="278.2" y="80.1">5</text>
<text x="120.1" y="87.2">6</text>
<text x="120.1" y="89.6">9</text>
<text x="136.4" y="84.9">7</text>
<text x="261.9" y="87.2">6</text>
<text x="261.9" y="89.6">9</text>
<text x="278.2" y="84.9">7</text>
<text x="343.2" y="89">2</text>
<text x="85.9" y="122.3">5V0</text>
<text x="126.1" y="122.3">ET_5V0</text>
<text x="257.6" y="161.4">U24 VCC set at 3.6V, higher than</text>
<text x="257.6" y="163.5">switch supplies to prevent current</text>
<text x="257.6" y="165.6">through protection diodes</text>
<text x="85.9" y="169.5">5V0</text>
<text x="153" y="168.4">ET_1V8</text>
<text x="227.6" y="169.5">5V0</text>
<text x="304.4" y="169.5">SW_VDD</text>
<text x="119" y="174.6">1</text>
<text x="119" y="179.4">3</text>
<text x="135.3" y="174.6">5</text>
<text x="257.2" y="174.6">1</text>
<text x="257.2" y="179.4">3</text>
<text x="273.5" y="174.6">5</text>
<text x="119" y="184.1">2</text>
<text x="135.3" y="181.7">4</text>
<text x="257.2" y="184.1">2</text>
<text x="273.5" y="181.7">4</text>
<text x="312.7" y="246.5">Standard</text>
<text x="315" y="280.8">Date:</text>
<text x="348.1" y="280.8">Tuesday, August 17, 2021</text>
</g>
<g font-size="2.1" fill="#000080">
<text x="123" y="70.8">U22</text>
<text x="224.6" y="69.6">FL3</text>
<text x="264.7" y="70.8">U23</text>
<text x="89.9" y="77.9">C172</text>
<text x="104.1" y="77.9">C173</text>
<text x="160.8" y="77.9">C174</text>
<text x="198.6" y="77.9">C177</text>
<text x="222.2" y="77.9">C178</text>
<text x="238.8" y="77.9">C179</text>
<text x="252.9" y="77.9">C180</text>
<text x="302.5" y="77.9">C181</text>
<text x="328.5" y="77.9">C183</text>
<text x="361.6" y="77.9">C184</text>
<text x="89.9" y="82.6">2.2uF</text>
<text x="104.1" y="82.6">0.1uF</text>
<text x="151.3" y="80.2">R172</text>
<text x="151.3" y="82.6">51k</text>
<text x="160.6" y="82.6">15pF</text>
<text x="170.9" y="79">C175</text>
<text x="171.4" y="81.4">0.1uF</text>
<text x="185.6" y="79">C176</text>
<text x="185.6" y="81.4">2.2uF</text>
<text x="198.3" y="82.6">22uF</text>
<text x="222" y="82.6">10nF</text>
<text x="238.5" y="82.6">22uF</text>
<text x="252.9" y="82.6">0.1uF</text>
<text x="290.7" y="80.2">R173</text>
<text x="290.7" y="82.6">51k</text>
<text x="302.3" y="82.6">15pF</text>
<text x="315" y="79">C182</text>
<text x="315.5" y="81.4">0.1uF</text>
<text x="328.3" y="82.6">22uF</text>
<text x="361.4" y="82.6">220uF</text>
<text x="123" y="94.4">TPS79601DR</text>
<text x="264.7" y="94.4">TPS79601DR</text>
<text x="151.3" y="96.8">R174</text>
<text x="151.3" y="99.1">30k</text>
<text x="290.7" y="111">R176</text>
<text x="290.7" y="113.3">30k</text>
<text x="92.3" y="125.1">R177</text>
<text x="99.4" y="125.1">10</text>
<text x="113.5" y="124">FL4</text>
<text x="89.9" y="134.6">C186</text>
<text x="108.8" y="134.6">C187</text>
<text x="130.1" y="134.6">C188</text>
<text x="89.7" y="139.3">10uF</text>
<text x="108.6" y="139.3">10nF</text>
<text x="129.8" y="139.3">22uF</text>
<text x="121.8" y="171.2">U24</text>
<text x="260" y="172.3">U25</text>
<text x="91.1" y="180.6">C189</text>
<text x="91.1" y="183">2.2uF</text>
<text x="103.8" y="183">0.1uF</text>
<text x="104.8" y="180.6">C190</text>
<text x="144" y="183">0.1uF</text>
<text x="144.9" y="180.6">C191</text>
<text x="159.6" y="180.6">C192</text>
<text x="159.6" y="183">2.2uF</text>
<text x="232.8" y="180.6">C193</text>
<text x="232.8" y="183">2.2uF</text>
<text x="245.6" y="183">0.1uF</text>
<text x="246.5" y="180.6">C194</text>
<text x="283.6" y="181.8">R178</text>
<text x="283.6" y="184.1">60.4k</text>
<text x="297.6" y="183">0.1uF</text>
<text x="298.5" y="180.6">C195</text>
<text x="313.1" y="180.6">C196</text>
<text x="313.1" y="183">2.2uF</text>
<text x="121.8" y="190.3">LP5907MFX-1.8</text>
<text x="260" y="188.9">TPS73101DBV</text>
<text x="283.6" y="196">R179</text>
<text x="283.6" y="198.3">30k</text>
</g>
<g font-size="2.1" fill="#004080">
<text x="124.2" y="76.9">IN</text>
<text x="124.2" y="74.5">IN</text>
<text x="129.1" y="76.9">OUT</text>
<text x="129.1" y="74.5">OUT</text>
<text x="265.9" y="76.9">IN</text>
<text x="265.9" y="74.5">IN</text>
<text x="270.8" y="76.9">OUT</text>
<text x="270.8" y="74.5">OUT</text>
<text x="124.2" y="81.6">EN</text>
<text x="130.9" y="81.6">FB</text>
<text x="265.9" y="81.6">EN</text>
<text x="272.6" y="81.6">FB</text>
<text x="124.2" y="88.7">GND</text>
<text x="130.6" y="86.4">NC</text>
<text x="265.9" y="88.7">GND</text>
<text x="272.3" y="86.4">NC</text>
<text x="124.2" y="91.1">GND/TAB</text>
<text x="265.9" y="91.1">GND/TAB</text>
<text x="123" y="176.1">IN</text>
<text x="128" y="176.1">OUT</text>
<text x="261.2" y="176.1">IN</text>
<text x="266.1" y="176.1">OUT</text>
<text x="123" y="180.8">EN</text>
<text x="123" y="185.5">GND</text>
<text x="129.4" y="183.2">NC</text>
<text x="261.2" y="185.5">GND</text>
<text x="261.2" y="180.8">EN</text>
<text x="264.3" y="183.2">NR/FB</text>
</g>
<g font-size="2.1" fill="#808080">
<text x="346.5" y="80.2">CR10</text>
<text x="346.5" y="83.1">DNM</text>
<text x="293.1" y="94.4">R175</text>
<text x="300.1" y="94.4">DNM</text>
<text x="293.1" y="106.2">C185</text>
<text x="300.1" y="106.2">DNM</text>
</g>
<text font-size="2.1" fill="#f00" x="310.1" y="98">ET_FB</text>
<g font-size="1.7">
<text x="60" y="9.2">1</text>
<text x="137.1" y="9.2">2</text>
<text x="214.2" y="9.2">3</text>
<text x="291.4" y="9.2">4</text>
<text x="368.6" y="9.2">5</text>
<text x="19.6" y="45.2">A</text>
<text x="407.8" y="45.2">A</text>
<text x="19.6" y="113">B</text>
<text x="407.8" y="113">B</text>
<text x="19.6" y="180.9">C</text>
<text x="407.8" y="180.9">C</text>
<text x="19.6" y="248.8">D</text>
<text x="407.8" y="248.8">D</text>
<text x="60" y="283">1</text>
<text x="137.1" y="283">2</text>
<text x="214.2" y="283">3</text>
<text x="291.4" y="283">4</text>
<text x="368.6" y="283">5</text>
</g>
</svg>
